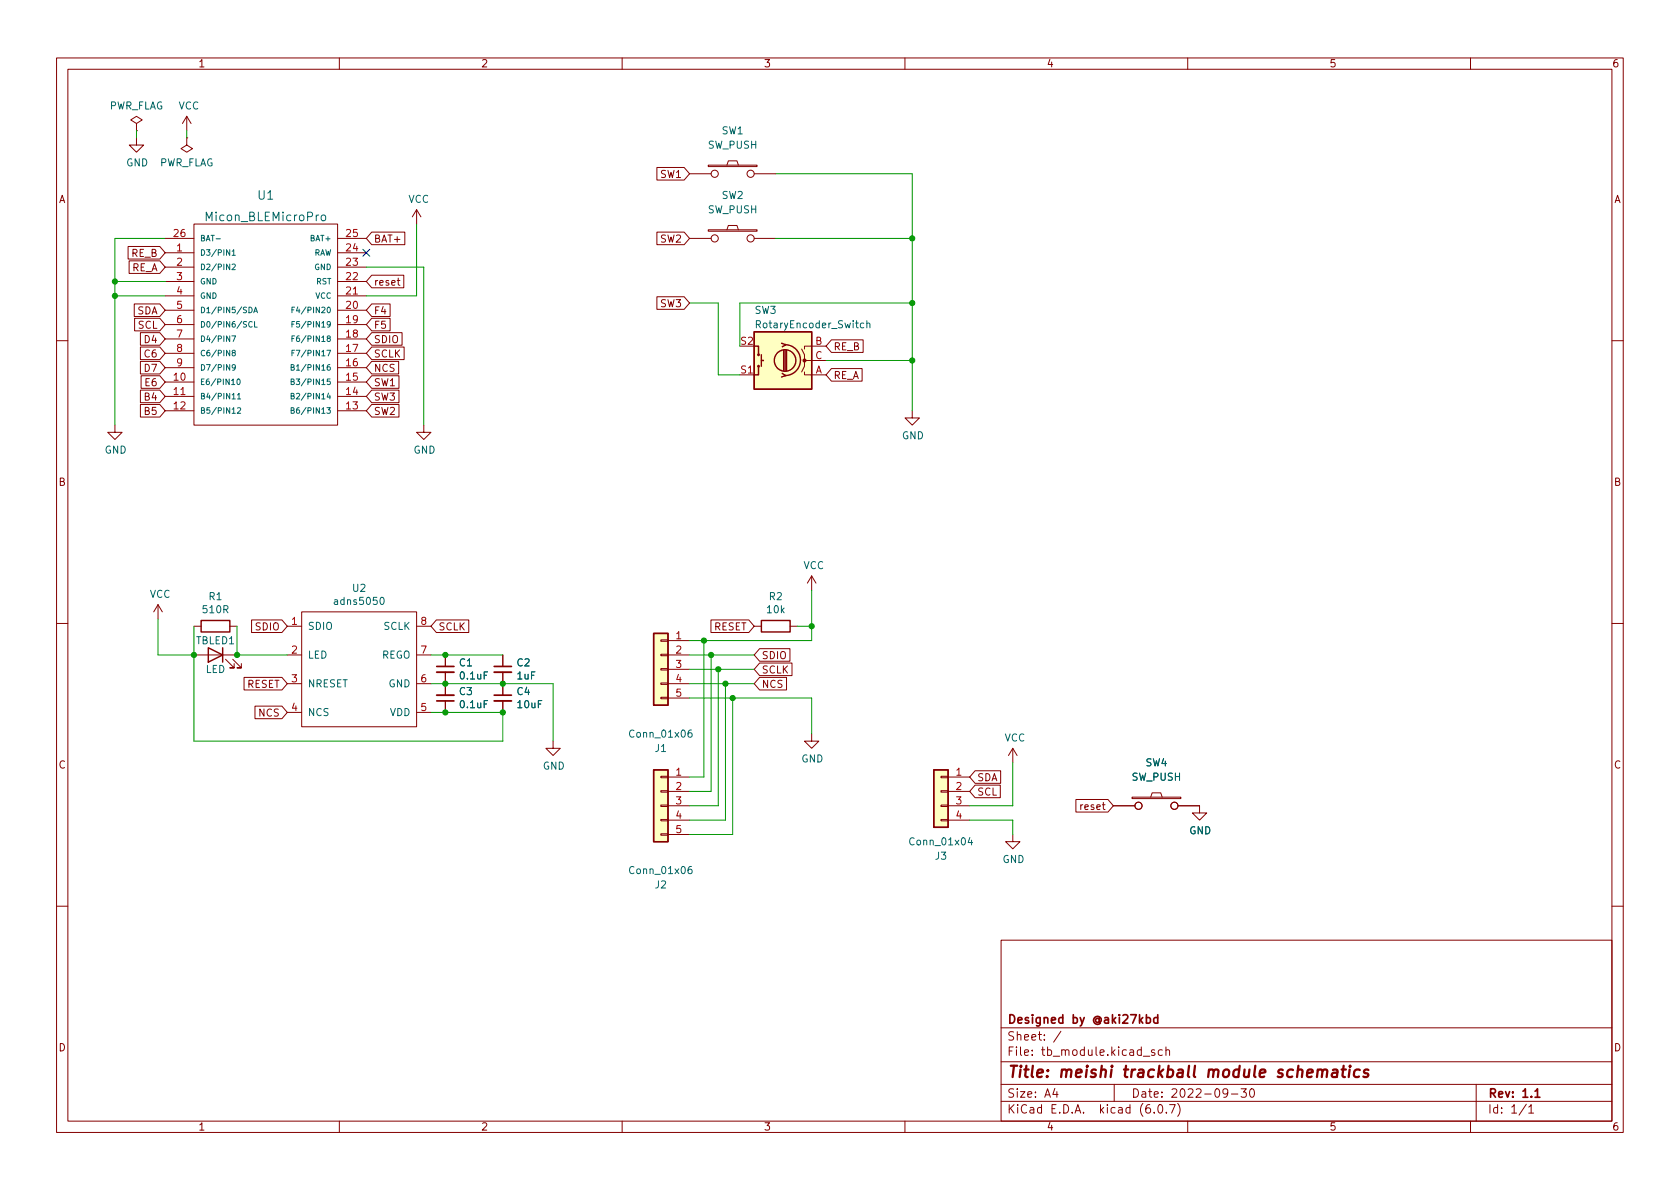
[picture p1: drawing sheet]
<svg xmlns="http://www.w3.org/2000/svg" width="297mm" height="210mm" viewBox="0 0 297 210" stroke-linecap="round" stroke-linejoin="round" font-family="sans-serif">
<g fill="none" stroke="#840000" stroke-width=".18">
<path d="M10 10.2h277v190.1h-277zM12 12.2h273v186.1h-273zM60 10.2v2M110 10.2v2M160 10.2v2M210 10.2v2M260 10.2v2M24.1 21.8l1-.6-1-.6-1 .6 1 .6v1.3M24.1 23.1h.1M24.1 24.4v1.2h1.3l-1.3 1.3-1.2-1.3h1.2M33 24.4v1.2l-1 .7 1 .6 1-.6-1-.7M33 24.4h.1"/>
<path d="M33 20.6l-.7 1.2M33 20.6v2.5M33 20.6l.8 1.2M34.3 39.6h25.4v35.6h-25.4zM73.7 37.1l-.8 1.2M73.7 37.1v2.5M73.7 37.1l.7 1.2M116.1 29.6h4.9l.9 1.1-.9 1.1h-4.9zM121.9 30.7h3.8M125.2 29.2h8.7v.3h-8.7zM128.5 29.2l.3-.8h1.5l.3 .8M133.3 30.7h3.9"/>
<path d="M22.6 43.6h5.7l.9 1.1-.9 1.1h-5.7zM22.8 46.1h5.5l.9 1.1-.9 1.1h-5.5zM23.7 53.7h4.6l.9 1.2-.9 1.1h-4.6zM23.8 56.3h4.5l.9 1.1-.9 1.1h-4.5zM24.8 58.8h3.5l.9 1.1-.9 1.1h-3.5zM29.2 44.7h5.1M29.2 59.9h5.1M29.2 57.4h5.1M29.2 47.2h5.1M29.2 54.9h5.1M29.2 52.3h5.1M29.2 49.8h5.1"/>
<path d="M29.2 42.2h5.1M59.7 44.7h5.1M59.7 59.9h5.1M59.7 57.4h5.1M59.7 47.2h5.1M59.7 54.9h5.1M59.7 52.3h5.1M59.7 49.8h5.1M59.7 42.2h5.1M65.7 48.7h5.7v2.2h-5.7l-.9-1.1zM65.7 53.7h3.3v2.3h-3.3l-.9-1.1zM65.7 58.8h5.4v2.2h-5.4l-.9-1.1z"/>
<path d="M65.7 56.3h3.3v2.2h-3.3l-.9-1.1zM65.7 41h5.9v2.3h-5.9l-.9-1.1zM70.2 49.6h.5M70.4 49.2v1.1l.3 .1M116.1 41h4.9l.9 1.2-.9 1.1h-4.9zM116.1 52.5h4.9l.9 1.1-.9 1.1h-4.9zM121.9 42.2h3.8M125.2 40.6h8.7v.3h-8.7zM128.5 40.6l.3-.7h1.5l.3 .7M133.3 42.2h3.9M10 60.2h2M20.3 75.2v1.2h1.3l-1.3 1.3-1.3-1.3h1.3"/>
<path d="M24.8 61.4h3.5l.9 1.1-.9 1.1h-3.5zM24.8 69h3.5l.9 1.1-.9 1.1h-3.5zM24.8 71.5h3.5l.9 1.1-.9 1.1h-3.5zM24.8 63.9h3.5l.9 1.1-.9 1.1h-3.5zM24.9 66.4h3.4l.9 1.2-.9 1.1h-3.4zM29.2 67.6h5.1M29.2 70.1h5.1M29.2 72.6h5.1M29.2 65h5.1M29.2 62.5h5.1M59.7 67.6h5.1M59.7 70.1h5.1"/>
<path d="M59.7 72.6h5.1M59.7 65h5.1M59.7 62.5h5.1M65.7 71.5h4.8v2.2h-4.8l-.9-1.1zM65.7 63.9h4.8v2.2h-4.8l-.9-1.1zM65.7 61.4h5.8v2.2h-5.8l-.9-1.1zM65.7 66.4h4.8v2.3h-4.8l-.9-1.1zM65.7 69h4.8v2.2h-4.8l-.9-1.1zM74.9 75.2v1.2h1.3l-1.3 1.3-1.2-1.3h1.2M141.7 61.7l.5 1v1h3.8M142.2 65.8v.5h3.8M142.7 63.7h-.5v1.1l-.5 1"/>
<path d="M146 61.2h-3.8v.5M147 65.2h5.4v2.2h-5.4l-1-1.1zM147 60.1h5.6v2.2h-5.6l-1-1.1zM161.3 72.6v1.3h1.3l-1.3 1.3-1.3-1.3h1.3M285 60.2h2M10 110.2h2M27.9 106.9l-.7 1.3M27.9 106.9v2.6M27.9 106.9l.8 1.3M34.3 110.7h1.3M34.3 115.8h7.6M39.9 116.6l1.5 1.5h-.8h.8v-.8"/>
<path d="M40.6 110.7h1.3M41.1 116.6l1.6 1.5h-.8h.8v-.8M43.1 119.8h6.7l1 1.1-1 1.1h-6.7zM44.5 109.6h5.3l1 1.1-1 1.1h-5.3zM50.8 110.7h2.5M50.8 115.8h2.5M53.3 108.2h20.4v20.3h-20.4zM73.7 110.7h2.5M73.7 115.8h2.5M77.2 109.6h5.7v2.2h-5.7l-1-1.1zM78.7 115.8v2.1M78.7 118.9v4"/>
<path d="M88.9 115.8v2.1M88.9 118.9v4M116.8 118.2h1.3v.3h-1.3zM116.8 115.7h1.3v.2h-1.3zM116.8 113.2h1.3v.2h-1.3zM118.1 113.3h3.8M118.1 115.8h3.8M118.1 118.4h3.8M125.7 109.6h6.7l.9 1.1-.9 1.1h-6.7zM133.3 110.7h1.3M134.3 119.8h4.8v2.2h-4.8l-1-1.1zM134.3 114.7h5.4v2.2h-5.4l-1-1.1z"/>
<path d="M134.3 117.2h5.7v2.3h-5.7l-1-1.1zM139.7 110.7h1.3M143.5 101.8l-.8 1.3M143.5 101.8v2.6M143.5 101.8l.8 1.3M285 110.2h2M45.1 124.9h4.7l1 1.1-1 1.1h-4.7zM50.8 120.9h2.5M50.8 126h2.5M73.7 120.9h2.5M73.7 126h2.5M78.7 123.9v2.1"/>
<path d="M88.9 123.9v2.1M97.8 131.1v1.2h1.3l-1.3 1.3-1.3-1.3h1.3M116.8 139.8h1.3v.3h-1.3zM116.8 137.3h1.3v.2h-1.3zM116.8 123.3h1.3v.3h-1.3zM116.8 120.8h1.3v.2h-1.3zM118.1 137.4h3.8M118.1 139.9h3.8M118.1 120.9h3.8M118.1 123.4h3.8M143.5 129.8v1.3h1.3l-1.3 1.2-1.3-1.2h1.3M166.4 139.8h1.2v.3h-1.2z"/>
<path d="M166.4 137.3h1.2v.2h-1.2zM167.6 137.4h3.8M167.6 139.9h3.8M172.4 138.8h4.5v2.3h-4.5l-1-1.2zM172.4 136.3h4.5v2.2h-4.5l-1-1.1zM179.1 132.3l-.8 1.3M179.1 132.3v2.6M179.1 132.3l.7 1.3M116.8 147.4h1.3v.3h-1.3zM116.8 144.9h1.3v.3h-1.3zM116.8 142.4h1.3v.2h-1.3zM118.1 142.5h3.8"/>
<path d="M118.1 145h3.8M118.1 147.6h3.8M166.4 144.9h1.2v.3h-1.2zM166.4 142.4h1.2v.2h-1.2zM167.6 142.5h3.8M167.6 145h3.8M179.1 147.6v1.2h1.2l-1.2 1.3-1.3-1.3h1.3M190.2 141.4h5.7l.9 1.1-.9 1.1h-5.7zM196.8 142.5h3.9M200.2 141h8.6v.2h-8.6zM203.5 141l.2-.8h1.5l.3 .8M208.3 142.5h3.8v1.3h1.3l-1.3 1.2-1.3-1.2h1.3"/>
<path d="M10 160.2h2M177 166.3h108v32h-108zM285 160.2h2M60 198.3v2M110 198.3v2M160 198.3v2M177 194.8h108M177 191.8h108M177 187.8h108M177 181.8h108M186.5 192.5l-.4 1h1M186.9 193v1"/>
<path d="M187.6 182.4l-1.3 1.9M197 191.8v3M202.1 186.8h1.2M204.1 196.7v.1M204.1 185.7l-.3-.1-.2 .2v.3l.5 .1v.4h-.5M204.9 195.4l.2-.1a.81 .81 0 0 1 .6 .7 .81 .81 0 0 1-.3 .8h-.2a.81 .81 0 0 1-.6-.6 .81 .81 0 0 1 .3-.8zM205.5 185.7l-.4-.1-.3 .3v.4l.1 .3h.6M206.1 185.8l.3-.2 .3 .1 .1 .9M206.1 185.1v1.5M206.2 196.7v.1M206.8 195.3h1l-.7 1.5M208.2 195.1a1.72 1.72 0 0 1 0 2.3"/>
<path d="M210 198.3v2M217.1 193.2l-.3 .3h-.3l-.3-.3 .2-.6 .4-.1 .2 .2a.99 .99 0 0 1-.4 1.3h-.2M217.7 193.5h1.2M219.4 192.5h1l-.5 .6 .4 .1v.7l-.2 .1h-.5l-.2-.1M221.1 192.7l.2-.2a.81 .81 0 0 1 .6 .7 .81 .81 0 0 1-.3 .8h-.2a.81 .81 0 0 1-.3-1.3zM260 198.3v2M261 191.8v6.5M269.9 195.3l-1.3 1.9M270.3 195.8l.4-.5v1.5M270.3 196.8h.9"/>
<circle cx="126.4" cy="30.7" r=".63"/>
<circle cx="132.7" cy="30.7" r=".63"/>
<circle cx="126.4" cy="42.2" r=".63"/>
<circle cx="132.7" cy="42.2" r=".63"/>
<circle cx="201.3" cy="142.5" r=".63"/>
<circle cx="207.6" cy="142.5" r=".63"/>
</g>
<path d="M77.2 117.9h3.1M87.4 117.9h3M77.2 123.9h3.1M87.4 122.9h3M204.7 179.4v1.5M202.7 180l.4-.1 .3 .3v.4l-.1 .3h-.6M204.7 180l-.4-.1-.3 .3v.4l.1 .3h.6M271.4 193l.4-.5v1.5M271.4 194h.9" fill="none" stroke="#840000" stroke-width=".3"/>
<path d="M233.8 189.4a.5 .5 0 0 1 .8-.2v1.3M235.7 189.2l.2-.1 .5 .1v1.3M236.5 189.6l-.7 .1a.4 .4 0 0 0-.3 .3 .4 .4 0 0 0 .2 .5l.7-.1M237.2 189.1h.8M237.6 188.5l-.2 1.7v.2l.4 .1M238.6 189.1l-.1 1.4M238.7 188.5l-.1 .1 .1 .1 .1-.1-.1-.1v.2M240.4 189.2a.66 .66 0 0 0-1 .3v.6l.1 .3 .2 .1 .6-.1M242 189.2a.49 .49 0 0 0-.8 .3v.2l.7 .2v.3l-.3 .3-.6-.1" fill="none" stroke="#840000" stroke-width=".4"/>
<path d="M77.2 118.9h3.1M87.4 118.9h3M77.2 122.9h3.1M87.4 123.9h3" fill="none" stroke="#840000" stroke-width=".33"/>
<g fill="none" stroke="#840000" stroke-width=".25">
<path d="M133.3 58.7h10.2v10.1h-10.2zM133.3 61.2h.8v1.5M134.1 64.8v1.5h-.8M134.6 63.7h.4M134.6 62.7v2.1M138.2 60.7l.7 .3-.6 .3M138.3 66l.6 .4-.7 .3M138.6 62v3.5M138.8 62v3.5M138.8 61a2.73 2.73 0 0 1 2.7 2.7 2.73 2.73 0 0 1-2.7 2.7M139.1 62v3.5M35.6 109.7h5v2.1h-5z"/>
<path d="M36.8 114.5l2.6 1.3-2.6 1.3zM39.4 114.5v2.6M115.6 112h2.5v12.7h-2.5zM134.6 109.7h5.1v2.1h-5.1zM115.6 136.1h2.5v12.7h-2.5zM165.1 136.1h2.5v10.2h-2.5z"/>
<circle cx="134.1" cy="64.8" r=".13"/>
<circle cx="134.1" cy="62.7" r=".13"/>
<circle cx="138.8" cy="63.7" r="1.9"/>
</g>
<g fill="#ffffc2" stroke="#ffffc2" stroke-width=".18">
<path d="M133.3 58.7h10.2v10.1h-10.2z"/>
<path d="M115.6 136.1h2.5v12.7h-2.5z"/>
<path d="M115.6 112h2.5v12.7h-2.5z"/>
<path d="M165.1 136.1h2.5v10.2h-2.5z"/>
</g>
<circle cx="142.2" cy="63.7" r=".25" fill="#840000" stroke="#840000" stroke-width=".18"/>
<g fill="none" stroke="#006464" stroke-width=".18">
<path d="M56.9 38.2l.2-.2 .4 .2 .1 .5-.2 .3h-.3l-.2-.1zM38.2 42.2h.8M41 59.4h.7l-.5 1M41 44.4l.3-.2v.9M41 46.8l.4-.1 .2 .3-.6 .7h.6M41 45.1h.6M44 54.3a.5 .5 0 0 1 .6 .5 .5 .5 0 0 1-.6 .5zM44.6 57a.44 .44 0 0 0-.6 .4 .44 .44 0 0 0 .6 .4M44.9 55.3l.3-1 .3 1M45 55h.4M45 56.9v.9h.5M51.6 59.9h.3"/>
<path d="M51.6 57.3h.3M51.6 54.8h.3M52.1 59.4h-.5v1M52.1 56.9h-.5v.9M52.1 54.3h-.5v1M52.7 54.3l-.3 .7h.6M52.9 59.4h-.3l-.1 .2-.1 .6 .2 .2 .3-.1v-.5h-.3l-.2 .2M52.9 56.9h-.4l-.1 .4h.5v.5h-.1h-.4M152.7 57.2l-.3-.1-.3 .3 .1 .5h.5M153.3 57.2l.1-.1 .3 .1 .1 .8M153.3 56.7v1.3M41 70.5h.6"/>
<path d="M41.2 62.4l-.2-.2 .1-.2h.4l.1 .3-.6 .2 .2 .4 .4-.2-.2-.3M41.6 64.9l-.2 .2-.3-.1v-.4l.3-.1 .2 .2v.5l-.2 .2-.3 .1M42 67.1l.1-.1a.53 .53 0 0 1 .4 .5 .53 .53 0 0 1-.4 .5l-.2-.4zM42 69.8l.3-.2v.9M42 72.2l.4-.1 .2 .3-.7 .7h.7M42 70.5h.6M51.5 72.6l.4-.1v-.3l-.4-.1v1h.4l.1-.3-.2-.2M51.5 70h.4v-.3l-.4-.1v.9h.4l.1-.3-.2-.2M51.5 67.5l.4-.1v-.3l-.4-.1v1h.4l.1-.3-.2-.2M51.5 64.9h.4v-.3l-.4-.1v1h.4l.1-.4-.2-.2M51.6 62.4h.3M52.1 61.9h-.5v1"/>
<path d="M52.4 61.9h.6l-.4 1M67.3 105.7l.2-.1a.68 .68 0 0 1 .4 .7 .68 .68 0 0 1-.4 .6l-.2-.1-.1-.4zM122.3 129.1l-.4 .1a.85 .85 0 0 0 0 1.2l.4-.2 .1-.4-.3-.2h-.3l-.2 .2M122.3 153.2l-.4 .1a.85 .85 0 0 0 0 1.2l.4-.1 .1-.5-.3-.2-.3 .1-.2 .1M171.5 148.1l-.3 .9h.8M171.8 148.6v.8"/>
</g>
<g fill="none" stroke="#009600" stroke-width=".18">
<path d="M24.1 23.1v1.3M33 23.1v1.3M73.7 39.6v12.7h-8.9M137.2 30.7h24.1v41.9M20.3 52.3h8.9M20.3 49.8h8.9M29.2 42.2h-8.9v33M64.8 47.2h10.1v28M121.9 53.6h5.1v12.7h3.8M137.2 42.2h24.1M161.3 53.6h-30.5v7.6M146 63.7h15.3"/>
<path d="M27.9 109.5v6.3h6.4M34.3 110.7v20.4h54.6v-5.1h-12.7M41.9 110.7v5.1h8.9M76.2 115.8h12.7M121.9 118.4h11.4M121.9 115.8h11.4M124.5 113.3v24.1h-2.6M125.7 115.8v24.1h-3.8M127 118.4v24.1h-5.1M141 110.7h2.5M143.5 104.4v8.9h-21.6M76.2 120.9h21.6v10.2"/>
<path d="M121.9 120.9h11.4M121.9 123.4h21.6v6.4M128.3 120.9v24.1h-6.4M129.5 123.4v24.2h-7.6M179.1 134.9v7.6h-7.7M171.4 145h7.7v2.6"/>
</g>
<path d="M64.2 44.1l1.2 1.2M65.4 44.1l-1.2 1.2" fill="none" stroke="#000084" stroke-width=".18"/>
<g fill="#009600" stroke="#009600" stroke-width=".18">
<circle cx="88.9" cy="126" r=".46"/>
<circle cx="125.7" cy="115.8" r=".46"/>
<circle cx="127" cy="118.4" r=".46"/>
<circle cx="124.5" cy="113.3" r=".46"/>
<circle cx="78.7" cy="126" r=".46"/>
<circle cx="78.7" cy="120.9" r=".46"/>
<circle cx="88.9" cy="120.9" r=".46"/>
<circle cx="161.3" cy="63.7" r=".46"/>
<circle cx="161.3" cy="42.2" r=".46"/>
<circle cx="161.3" cy="53.6" r=".46"/>
<circle cx="143.5" cy="110.7" r=".46"/>
<circle cx="41.9" cy="115.8" r=".46"/>
<circle cx="78.7" cy="115.8" r=".46"/>
<circle cx="34.3" cy="115.8" r=".46"/>
<circle cx="129.5" cy="123.4" r=".46"/>
<circle cx="128.3" cy="120.9" r=".46"/>
<circle cx="20.3" cy="49.8" r=".46"/>
<circle cx="20.3" cy="52.3" r=".46"/>
</g>
<text font-size="2.8" fill="#840000" x="178" y="190.6">Title: meishi trackball module schematics</text>
<g font-size="2.1" fill="#006464">
<text x="45.6" y="35.3">U1</text>
<text x="36.6" y="39.1">Micon_BLEMicroPro</text>
</g>
<g font-size="2.1" fill="#840000">
<text x="178" y="184">Sheet: /</text>
<text x="178" y="181">Designed by @aki27kbd</text>
<text x="178" y="186.7">File: tb_module.kicad_sch</text>
<text x="178" y="196.9">KiCad E.D.A. kicad (6.0.7)</text>
<text x="178" y="194.1">Size: A4</text>
<text x="200" y="194.1">Date: 2022-09-30</text>
<text x="263" y="194.1">Rev: 1.1</text>
<text x="263" y="196.9">Id: 1/1</text>
</g>
<g font-size="1.8" fill="#840000">
<text x="35" y="11.9">1</text>
<text x="85" y="11.9">2</text>
<text x="135" y="11.9">3</text>
<text x="185" y="11.9">4</text>
<text x="235" y="11.9">5</text>
<text x="285" y="11.9">6</text>
<text x="10.3" y="35.9">A</text>
<text x="116.8" y="31.5">SW1</text>
<text x="285.3" y="35.9">A</text>
<text x="23.2" y="48">RE_A</text>
<text x="23.2" y="45.4">RE_B</text>
<text x="66" y="42.9">BAT+</text>
<text x="116.8" y="42.9">SW2</text>
<text x="66" y="50.5">reset</text>
<text x="24.2" y="55.6">SDA</text>
<text x="24.4" y="58.1">SCL</text>
<text x="66" y="55.6">F4</text>
<text x="66" y="58.1">F5</text>
<text x="116.8" y="54.3">SW3</text>
<text x="25.7" y="63.2">C6</text>
<text x="25.7" y="65.7">D7</text>
<text x="25.7" y="60.7">D4</text>
<text x="66" y="60.7">SDIO</text>
<text x="66" y="65.7">NCS</text>
<text x="66" y="63.2">SCLK</text>
<text x="147.3" y="61.9">RE_B</text>
<text x="25.7" y="70.8">B4</text>
<text x="25.8" y="68.3">E6</text>
<text x="66" y="68.3">SW1</text>
<text x="66" y="70.8">SW3</text>
<text x="147.3" y="67">RE_A</text>
<text x="25.7" y="73.4">B5</text>
<text x="66" y="73.4">SW2</text>
<text x="10.3" y="85.9">B</text>
<text x="285.3" y="85.9">B</text>
<text x="45.2" y="111.5">SDIO</text>
<text x="77.5" y="111.5">SCLK</text>
<text x="126.2" y="111.5">RESET</text>
<text x="134.6" y="116.5">SDIO</text>
<text x="134.6" y="119.1">SCLK</text>
<text x="43.6" y="121.6">RESET</text>
<text x="134.6" y="121.6">NCS</text>
<text x="45.8" y="126.7">NCS</text>
<text x="10.3" y="135.9">C</text>
<text x="285.3" y="135.9">C</text>
<text x="172.7" y="140.7">SCL</text>
<text x="172.7" y="138.1">SDA</text>
<text x="191.4" y="143.2">reset</text>
<text x="10.3" y="185.9">D</text>
<text x="285.3" y="185.9">D</text>
<text x="35" y="199.9">1</text>
<text x="85" y="199.9">2</text>
<text x="135" y="199.9">3</text>
<text x="185" y="199.9">4</text>
<text x="235" y="199.9">5</text>
<text x="285" y="199.9">6</text>
</g>
<g font-size="1.8" fill="#006464">
<text x="19.2" y="19.3">PWR_FLAG</text>
<text x="31.5" y="19.3">VCC</text>
<text x="127.6" y="23.7">SW1</text>
<text x="22.3" y="29.4">GND</text>
<text x="28.1" y="29.4">PWR_FLAG</text>
<text x="125.2" y="26.3">SW_PUSH</text>
<text x="72.2" y="35.9">VCC</text>
<text x="127.6" y="35.2">SW2</text>
<text x="125.2" y="37.7">SW_PUSH</text>
<text x="133.4" y="55.5">SW3</text>
<text x="134.1" y="58">RotaryEncoder_Switch</text>
<text x="159.5" y="77.7">GND</text>
<text x="18.5" y="80.2">GND</text>
<text x="73.1" y="80.2">GND</text>
<text x="142" y="100.6">VCC</text>
<text x="26.5" y="105.7">VCC</text>
<text x="37" y="106.1">R1</text>
<text x="59.5" y="107">adns5050</text>
<text x="62.4" y="104.6">U2</text>
<text x="136" y="106.1">R2</text>
<text x="34.7" y="113.9">TBLED1</text>
<text x="36" y="108.4">510R</text>
<text x="54.4" y="111.4">SDIO</text>
<text x="67.8" y="111.4">SCLK</text>
<text x="135.7" y="108.4">10k</text>
<text x="36.3" y="119">LED</text>
<text x="54.4" y="116.5">LED</text>
<text x="67.4" y="116.5">REGO</text>
<text x="81.2" y="117.8">C1</text>
<text x="91.4" y="117.8">C2</text>
<text x="54.4" y="121.5">NRESET</text>
<text x="68.7" y="121.5">GND</text>
<text x="81.2" y="122.9">C3</text>
<text x="81.5" y="125.2">0.1uF</text>
<text x="81.5" y="120.1">0.1uF</text>
<text x="91.4" y="122.9">C4</text>
<text x="91.5" y="120.1">1uF</text>
<text x="91.6" y="125.2">10uF</text>
<text x="54.4" y="126.6">NCS</text>
<text x="68.9" y="126.6">VDD</text>
<text x="111.6" y="130.4">Conn_01x06</text>
<text x="177.6" y="131.1">VCC</text>
<text x="96" y="136.1">GND</text>
<text x="115.9" y="133">J1</text>
<text x="141.7" y="134.8">GND</text>
<text x="202.6" y="135.5">SW4</text>
<text x="200.1" y="138">SW_PUSH</text>
<text x="161.2" y="149.5">Conn_01x04</text>
<text x="210.3" y="147.5">GND</text>
<text x="111.6" y="154.6">Conn_01x06</text>
<text x="165.4" y="152">J3</text>
<text x="177.2" y="152.6">GND</text>
<text x="115.9" y="157.1">J2</text>
</g>
<g font-size="1.8" fill="#a90000">
<text x="30.8" y="41.9">26</text>
<text x="61.2" y="41.9">25</text>
<text x="31.3" y="44.4">1</text>
<text x="31.3" y="47">2</text>
<text x="61.2" y="47">23</text>
<text x="61.2" y="44.4">24</text>
<text x="31.3" y="49.5">3</text>
<text x="31.3" y="52.1">4</text>
<text x="61.2" y="52.1">21</text>
<text x="61.2" y="49.5">22</text>
<text x="31.3" y="54.6">5</text>
<text x="31.3" y="57.1">6</text>
<text x="31.3" y="59.7">7</text>
<text x="61.2" y="59.7">18</text>
<text x="61.2" y="57.1">19</text>
<text x="61.2" y="54.6">20</text>
<text x="31.3" y="62.2">8</text>
<text x="31.3" y="64.8">9</text>
<text x="61.2" y="64.8">16</text>
<text x="61.2" y="62.2">17</text>
<text x="131" y="61">S2</text>
<text x="144.1" y="61">B</text>
<text x="144.1" y="63.5">C</text>
<text x="30.8" y="67.3">10</text>
<text x="30.8" y="69.8">11</text>
<text x="61.2" y="69.8">14</text>
<text x="61.2" y="67.3">15</text>
<text x="131" y="66">S1</text>
<text x="144.1" y="66">A</text>
<text x="30.8" y="72.4">12</text>
<text x="61.2" y="72.4">13</text>
<text x="51.6" y="110.5">1</text>
<text x="74.4" y="110.5">8</text>
<text x="119.5" y="113">1</text>
<text x="51.6" y="115.6">2</text>
<text x="74.4" y="115.6">7</text>
<text x="119.5" y="115.6">2</text>
<text x="119.5" y="118.1">3</text>
<text x="51.6" y="120.6">3</text>
<text x="51.6" y="125.7">4</text>
<text x="74.4" y="125.7">5</text>
<text x="74.4" y="120.6">6</text>
<text x="119.5" y="120.6">4</text>
<text x="119.5" y="123.2">5</text>
<text x="119.5" y="137.2">1</text>
<text x="169.1" y="137.2">1</text>
<text x="119.5" y="139.7">2</text>
<text x="119.5" y="142.2">3</text>
<text x="169.1" y="139.7">2</text>
<text x="169.1" y="142.2">3</text>
<text x="119.5" y="144.8">4</text>
<text x="119.5" y="147.3">5</text>
<text x="169.1" y="144.8">4</text>
</g>
<g font-size="1.4" fill="#006464">
<text x="35.3" y="45.2">D3/PIN1</text>
<text x="35.3" y="47.7">D2/PIN2</text>
<text x="35.3" y="42.7">BAT-</text>
<text x="55" y="42.7">BAT+</text>
<text x="55.4" y="45.2">RAW</text>
<text x="55.6" y="47.7">GND</text>
<text x="35.3" y="50.3">GND</text>
<text x="35.3" y="52.8">GND</text>
<text x="55.8" y="52.8">VCC</text>
<text x="55.9" y="50.3">RST</text>
<text x="35.3" y="55.4">D1/PIN5/SDA</text>
<text x="35.3" y="57.9">D0/PIN6/SCL</text>
<text x="52.8" y="57.9">F5/PIN19</text>
<text x="52.8" y="55.4">F4/PIN20</text>
<text x="35.3" y="60.4">D4/PIN7</text>
<text x="35.3" y="63">C6/PIN8</text>
<text x="35.3" y="65.5">D7/PIN9</text>
<text x="52.7" y="65.5">B1/PIN16</text>
<text x="52.8" y="63">F7/PIN17</text>
<text x="52.8" y="60.4">F6/PIN18</text>
<text x="35.3" y="68.1">E6/PIN10</text>
<text x="35.3" y="70.6">B4/PIN11</text>
<text x="52.7" y="70.6">B2/PIN14</text>
<text x="52.7" y="68.1">B3/PIN15</text>
<text x="35.3" y="73.1">B5/PIN12</text>
<text x="52.7" y="73.1">B6/PIN13</text>
</g>
</svg>
